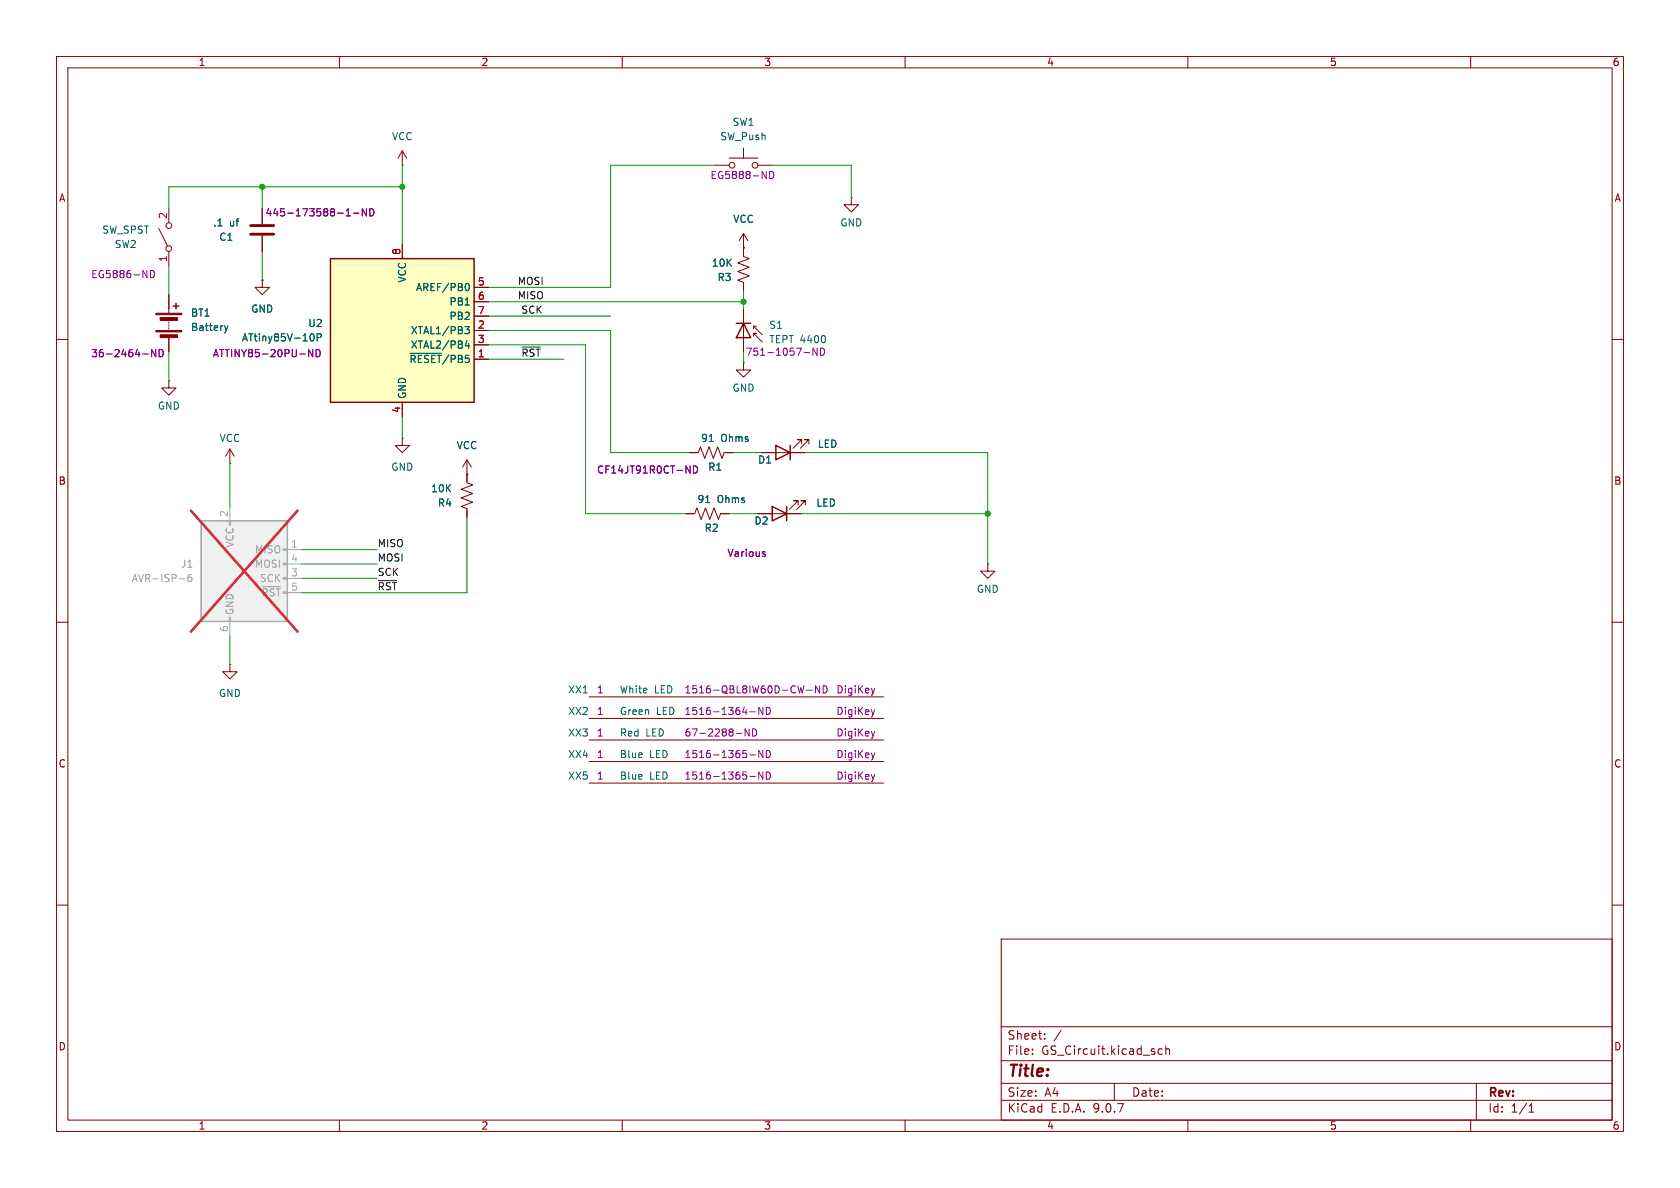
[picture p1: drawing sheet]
<svg xmlns="http://www.w3.org/2000/svg" width="297mm" height="210mm" viewBox="0 0 297 210" stroke-linecap="round" stroke-linejoin="round" font-family="sans-serif">
<g fill="none" stroke="#840000" stroke-width=".18">
<path d="M10 10h277v190h-277zM12 12h273v186h-273zM60 10v2M110 10v2M160 10v2M210 10v2M260 10v2M46.4 36.8v2.8M71.1 29.2h.1M71.1 26.7l-.7 1.2M71.1 26.7l.8 1.2M71.1 26.7v2.5"/>
<path d="M46.4 49.5v1.3h1.2l-1.2 1.3-1.3-1.3h1.3M46.4 49.5h.1M46.4 41.7v2.8M131.4 43.8v1.5l1.1 .4-2.1 .8 2.1 .7-2.1 .8 2.1 .8-2.1 .7 1 .4v1.5M131.4 54.6v7.6M133.2 59.4v-.5h.5h-.5l1.5 1.6M133.2 57.7v.5M133.7 57.7h-.5l1.5 1.5M10 60h2M141.7 78.5v-.8h-.7h.7l-1.5 1.5M143 78.5v-.8h-.8h.8l-1.5 1.5M285 60h2"/>
<path d="M134 90.8h7.6M134.6 80h7.6M141.1 89.3v-.8h-.8h.8l-1.5 1.5M142.4 89.3v-.8h-.8h.8l-1.6 1.5M10 110h2M285 110h2M104.1 134.6h52.1M104.1 127h52.1M104.1 130.8h52.1M104.1 123.2h52.1M104.1 138.4h52.1M10 160h2"/>
<path d="M177 166h108v32h-108zM285 160h2M60 198v2M110 198v2M160 198v2M177 194.5h108M177 191.5h108M177 187.5h108M177 181.5h108M182.5 186.3v.1M182.5 185.5v.1M184.7 183.6v.1"/>
<path d="M184.7 182.8v.1M187.6 182.1l-1.3 2M197 191.5v3M205.5 185.5l-.5-.1-.3 .3v.4l.2 .2h.6M206.1 185.5l.2-.1 .4 .1v.9M206.1 184.9v1.5M210 198v2M260 198v2M261 191.5v6.5M270.3 196.6h.9M270.3 195.5l.4-.4v1.5"/>
</g>
<path d="M130.2 57.2h2.5M131.4 57.2l1.3 2.5h-2.5zM137.2 78.7l2.5 1.3-2.5 1.3zM139.7 78.7v2.6M136.5 89.5l2.6 1.3-2.6 1.3zM139.1 89.5v2.6" fill="none" stroke="#840000" stroke-width=".25"/>
<path d="M145.9 59.6v.7" fill="none" stroke="#006464" stroke-width=".18"/>
<g fill="none" stroke="#840084" stroke-width=".18">
<path d="M61.2 38.2h.7M61.4 37.1l.2-.2v1.3M62.5 37.7h.9M64.8 36.9v1.3l-.7-1.3v1.3M65.4 36.9a.64 .64 0 0 1 .7 .6 .64 .64 0 0 1-.7 .7zM142.1 62.3h1M144.4 61.5v1.3l-.7-1.3v1.3M145.1 61.5a.64 .64 0 0 1 .7 .7 .64 .64 0 0 1-.7 .6zM135 97.9l.3 .1v.2l-.2 .2h-.2M135 97.5l.3 .1M130.1 129.6h1M132.4 128.8v1.3l-.7-1.3v1.3"/>
<path d="M132.6 133.4h.9M132.6 125.8h.9M132.6 137.3h.9M133 128.8a.64 .64 0 0 1 .8 .7 .64 .64 0 0 1-.8 .6zM134.9 125v1.3l-.8-1.3v1.3M134.9 132.7v1.2l-.8-1.2v1.2M134.9 136.5v1.2l-.8-1.2v1.2M135.5 125a.64 .64 0 0 1 .7 .7 .64 .64 0 0 1-.7 .6zM135.5 132.7a.64 .64 0 0 1 .7 .6 .64 .64 0 0 1-.7 .6zM135.5 136.5a.64 .64 0 0 1 .7 .6 .64 .64 0 0 1-.7 .6zM142.6 122h1M144.9 121.2v1.3l-.7-1.3v1.3"/>
<path d="M145.5 121.2a.64 .64 0 0 1 .7 .7 .64 .64 0 0 1-.7 .6zM154.6 133.1l-.3 .8M154.6 125.5l-.3 .8M154.6 129.3l-.3 .8M154.6 121.7l-.3 .8M154.6 136.9l-.3 .8"/>
</g>
<path d="M44.3 39.9h4.1M44.3 41.4h4.1" fill="none" stroke="#840000" stroke-width=".51"/>
<path d="M58.4 45.7h25.4v25.4h-25.4z" fill="#ffffc2"/>
<path d="M58.4 45.7h25.4v25.4h-25.4z" fill="none" stroke="#840000" stroke-width=".25"/>
<path d="M71.1 43.2v2.5M83.8 50.8h2.6M83.8 53.3h2.6M83.8 55.9h2.6M83.8 58.4h2.6M71.1 71.1v2.6M83.8 61h2.6M83.8 63.5h2.6" fill="none" stroke="#840000" stroke-width=".18"/>
<path d="M55 59.1l.1-.1a.68 .68 0 0 1 .4 .6 .68 .68 0 0 1-.4 .7l-.1-.1M56.1 59.7l.6-.1 .1-.2-.1-.3-.6-.1v1.3M82.2 57.7h.8l-.5 .5 .4 .1v.6l-.2 .1-.5-.1M82.4 50.2l.1-.1a.68 .68 0 0 1 .5 .6 .68 .68 0 0 1-.5 .7l-.1-.1M72.5 62.5h5.5M82.5 60.2l-.3 .9h.8M82.8 60.7v.8" fill="none" stroke="#006464" stroke-width=".18"/>
<path d="M55.3 61.8v1.3l-.7-1.3v1.3M55.9 61.8a.64 .64 0 0 1 .7 .6 .64 .64 0 0 1-.7 .7z" fill="none" stroke="#840084" stroke-width=".18"/>
<path d="M35.6 92.1h15.2v17.8h-15.2z" fill="#f0f0f0"/>
<path d="M40.5 92.1h.3v.7h-.3zM40.6 89.5v2.6M50 97h.8v.3h-.8zM50 99.6h.8v.2h-.8zM50.8 97.2h2.5M50.8 99.7h2.5M40.5 109.1h.3v.8h-.3zM40.6 109.9v2.5M50 102.1h.8v.3h-.8zM50.8 102.2h2.5M50.8 104.8h2.5" fill="none" stroke="#a1a1a1" stroke-width=".18"/>
<path d="M35.6 92.1h15.2v17.8h-15.2z" fill="none" stroke="#a1a1a1" stroke-width=".25"/>
<path d="M31.7 102.3h1M33.8 101.5l-.3 .1a.86 .86 0 0 0 0 1.2l.4-.1v-.4l-.2-.3h-.2l-.3 .3M46.4 103.7h3.2" fill="none" stroke="#989898" stroke-width=".18"/>
<path d="M33.8 90.3l18.8 21.4M52.6 90.3l-18.8 21.4" fill="none" stroke="#e12e31" stroke-width=".46"/>
<g fill="none" stroke="#840000" stroke-width=".18">
<path d="M29.8 36.8v2.6M46.4 36.8v2.8M126.4 29.2h2.5M128.9 27.9h5.1M131.4 26.2v1.7M134 29.2h2.5M150.5 34.9v1.3h1.3l-1.3 1.3-1.3-1.3h1.3M150.5 34.9h.1M28.1 40.4l1.5 3M29.8 44.5v2.5M29.8 52.1v3.3M29.8 56.9v.3"/>
<path d="M29.8 57.4v.3M29.8 57.9v.3M29.8 59.7v2.5M46.4 49.5h.1M46.4 41.7v2.8M71.1 43.2v2.5M83.8 50.8h2.6M83.8 53.3h2.6M83.8 55.9h2.6M83.8 58.4h2.6M131.4 43.8h.1M131.4 41.3l-.7 1.2"/>
<path d="M131.4 41.3l.8 1.2M131.4 41.3v3.8M131.4 50.2v1.2M29.8 67.3v1.3h1.3l-1.3 1.3-1.2-1.3h1.2M29.8 67.3h.1M40.6 79.4l-.7 1.2M40.6 79.4l.8 1.2M40.6 79.4v2.5M71.1 77.5v1.2h1.3l-1.3 1.3-1.3-1.3h1.3M71.1 77.5h.1M71.1 71.1v2.6M83.8 61h2.6"/>
<path d="M83.8 63.5h2.6M131.4 64.1v1.3h1.3l-1.3 1.3-1.2-1.3h1.2M131.4 64.1h.1M40.6 81.9h.1M82.5 81.3v4l1.1 .4-2.1 .8 2.1 .7-2.1 .8 2.1 .8-2.1 .7 1 .4v1.5M82.5 83.8h.1M82.5 81.3l-.7 1.3M82.5 81.3l.8 1.3M121.3 90.8h1.5l.4-1 .8 2 .7-2 .8 2 .7-2 .8 2 .4-1h1.5M121.9 80h1.5l.4-1 .8 2 .7-2 .8 2 .8-2 .7 2 .4-1h1.5M134 90.8h2.5M134.6 80h2.6"/>
<path d="M139.1 90.8h2.5M139.7 80h2.5M174.6 99.7v1.3h1.3l-1.3 1.2-1.2-1.2h1.2M174.6 99.7h.1M40.6 117.5v1.2h1.3l-1.3 1.3-1.2-1.3h1.2M40.6 117.5h.1"/>
<circle cx="29.8" cy="39.9" r=".51"/>
<circle cx="129.4" cy="29.2" r=".51"/>
<circle cx="133.5" cy="29.2" r=".51"/>
<circle cx="29.8" cy="43.9" r=".51"/>
</g>
<g fill="#840000" stroke="#840000" stroke-width=".18">
<path d="M27.6 55.4h4.5v.2h-4.5z"/>
<path d="M27.6 58.4h4.5v.3h-4.5z"/>
<path d="M28.3 56.1h3.1v.5h-3.1z"/>
<path d="M28.3 59.2h3.1v.5h-3.1z"/>
</g>
<path d="M30.6 54.1h1M31.1 53.6v1" fill="none" stroke="#840000" stroke-width=".25"/>
<path d="M39.7 57.6l.3 .8M40 58.4l-.2 .4M40.3 57.6l-.3 .8M55 59.1l.1-.1a.68 .68 0 0 1 .4 .6 .68 .68 0 0 1-.4 .7l-.1-.1M56.1 59.7l.6-.1 .1-.2-.1-.3-.6-.1v1.3M82.2 57.7h.8l-.5 .5 .4 .1v.6l-.2 .1-.5-.1M82.4 50.2l.1-.1a.68 .68 0 0 1 .5 .6 .68 .68 0 0 1-.5 .7l-.1-.1M72.5 62.5h5.5M82.5 60.2l-.3 .9h.8M82.8 60.7v.8M125.4 78h.7M124.8 88.8h.7" fill="none" stroke="#006464" stroke-width=".18"/>
<g fill="none" stroke="#840084" stroke-width=".18">
<path d="M61.2 38.2h.7M61.4 37.1l.2-.2v1.3M62.5 37.7h.9M64.8 36.9v1.3l-.7-1.3v1.3M65.4 36.9a.64 .64 0 0 1 .7 .6 .64 .64 0 0 1-.7 .7zM136.1 30.3a.64 .64 0 0 1 .7 .6 .64 .64 0 0 1-.7 .7zM26.6 47.8a.64 .64 0 0 1 .7 .7 .64 .64 0 0 1-.7 .6zM25.2 62.6h1M27.5 61.8v1.3l-.7-1.3v1.3M28.1 61.8a.64 .64 0 0 1 .8 .6 .64 .64 0 0 1-.8 .7zM55.3 61.8v1.3l-.7-1.3v1.3M55.9 61.8a.64 .64 0 0 1 .7 .6 .64 .64 0 0 1-.7 .7z"/>
<path d="M122.6 82.4a.64 .64 0 0 1 .7 .6 .64 .64 0 0 1-.7 .6zM135 97.9l.3 .1v.2l-.2 .2h-.2M135 97.5l.3 .1"/>
</g>
<path d="M92.3 61.4h3.2M66.9 102.6h3.2" fill="none" stroke="#0f0f0f" stroke-width=".18"/>
<g fill="none" stroke="#009600" stroke-width=".18">
<path d="M46.4 33v3.8M71.1 33h-41.3v3.8M71.1 29.2v14M126.4 29.2h-18.5v21.6h-21.5M136.5 29.2h14v5.7M29.8 47v5.1M46.4 44.5v5M86.4 58.4h21.5v21.6h14M86.4 55.9h21.5M86.4 53.3h45M131.4 51.4v3.2M29.8 62.2v5.1"/>
<path d="M71.1 73.7v3.8M86.4 61h17.1v29.8h17.8M86.4 63.5h13.3M131.4 62.2v1.9M40.6 81.9v7.6M53.3 99.7h13.4M53.3 97.2h13.4M82.5 91.4v13.4h-29.2M128.9 90.8h5.1M129.5 80h5.1M141.6 90.8h33M142.2 80h32.4v19.7"/>
<path d="M40.6 112.4v5.1M53.3 102.2h13.4"/>
</g>
<g fill="#009600" stroke="#009600" stroke-width=".18">
<circle cx="174.6" cy="90.8" r=".46"/>
<circle cx="131.4" cy="53.3" r=".46"/>
<circle cx="46.4" cy="33" r=".46"/>
<circle cx="71.1" cy="33" r=".46"/>
</g>
<text font-size="2.8" fill="#840000" x="178" y="190.9">Title:</text>
<g font-size="2.1" fill="#840000">
<text x="178" y="184">Sheet:</text>
<text x="178" y="186.7">File:</text>
<text x="184.1" y="186.7">GS_Circuit.kicad_sch</text>
<text x="178" y="196.9">KiCad</text>
<text x="178" y="194.1">Size:</text>
<text x="184.7" y="194.1">A4</text>
<text x="185.7" y="196.9">E.D.A.</text>
<text x="193.3" y="196.9">9.0.7</text>
<text x="200" y="194.1">Date:</text>
<text x="263" y="194.3">Rev:</text>
<text x="263" y="196.9">Id:</text>
<text x="267.1" y="196.9">1/1</text>
</g>
<g font-size="1.8" fill="#840000">
<text x="35" y="11.9">1</text>
<text x="85" y="11.9">2</text>
<text x="135" y="11.9">3</text>
<text x="185" y="11.9">4</text>
<text x="235" y="11.9">5</text>
<text x="285" y="11.9">6</text>
<text x="10.3" y="35.9">A</text>
<text x="285.3" y="35.9">A</text>
<text x="10.3" y="85.9">B</text>
<text x="285.3" y="85.9">B</text>
<text x="10.3" y="135.9">C</text>
<text x="285.3" y="135.9">C</text>
<text x="10.3" y="185.9">D</text>
<text x="285.3" y="185.9">D</text>
<text x="35" y="199.9">1</text>
<text x="85" y="199.9">2</text>
<text x="135" y="199.9">3</text>
<text x="185" y="199.9">4</text>
<text x="235" y="199.9">5</text>
<text x="285" y="199.9">6</text>
</g>
<g font-size="1.8" fill="#006464">
<text x="129.4" y="22.5">SW1</text>
<text x="69.2" y="25">VCC</text>
<text x="127.2" y="25">SW_Push</text>
<text x="18" y="41.5">SW_SPST</text>
<text x="37.6" y="40.2">.1</text>
<text x="40.6" y="40.2">uf</text>
<text x="129.5" y="39.6">VCC</text>
<text x="148.5" y="40.2">GND</text>
<text x="20.2" y="44">SW2</text>
<text x="38.7" y="42.8">C1</text>
<text x="125.7" y="47.3">10K</text>
<text x="72" y="50.1" transform="rotate(-90 72 50.1)">VCC</text>
<text x="73.4" y="51.7">AREF/PB0</text>
<text x="126.8" y="49.9">R3</text>
<text x="33.7" y="56.2">BT1</text>
<text x="33.7" y="58.7">Battery</text>
<text x="44.3" y="55.5">GND</text>
<text x="54.4" y="58">U2</text>
<text x="72.5" y="59.3">XTAL1/PB3</text>
<text x="79.4" y="54.2">PB1</text>
<text x="79.4" y="56.7">PB2</text>
<text x="135.9" y="58.3">S1</text>
<text x="42.7" y="60.6">ATtiny85V-10P</text>
<text x="72.3" y="64.4">~{RESET}/PB5</text>
<text x="72.5" y="61.8">XTAL2/PB4</text>
<text x="135.9" y="60.9">TEPT 4400</text>
<text x="72" y="70.6" transform="rotate(-90 72 70.6)">GND</text>
<text x="129.4" y="69.4">GND</text>
<text x="27.8" y="72.6">GND</text>
<text x="38.7" y="78.3">VCC</text>
<text x="69.1" y="83.4">GND</text>
<text x="80.6" y="79.6">VCC</text>
<text x="123.8" y="78.3">91</text>
<text x="125.1" y="83.4">R1</text>
<text x="127.4" y="78.3">Ohms</text>
<text x="133.9" y="82.1">D1</text>
<text x="144.5" y="79.3">LED</text>
<text x="76.1" y="87.2">10K</text>
<text x="77.3" y="89.8">R4</text>
<text x="123.2" y="89.1">91</text>
<text x="126.8" y="89.1">Ohms</text>
<text x="144.2" y="89.8">LED</text>
<text x="124.5" y="94.2">R2</text>
<text x="133.3" y="92.9">D2</text>
<text x="172.6" y="105">GND</text>
<text x="38.6" y="123.4">GND</text>
<text x="100.3" y="122.8">XX1</text>
<text x="109.5" y="122.8">White</text>
<text x="115.7" y="122.8">LED</text>
<text x="100.3" y="126.6">XX2</text>
<text x="100.3" y="130.4">XX3</text>
<text x="109.5" y="126.6">Green</text>
<text x="109.5" y="130.4">Red</text>
<text x="114.2" y="130.4">LED</text>
<text x="116" y="126.6">LED</text>
<text x="100.3" y="134.2">XX4</text>
<text x="109.5" y="134.2">Blue</text>
<text x="114.8" y="134.2">LED</text>
<text x="100.3" y="138">XX5</text>
<text x="109.5" y="138">Blue</text>
<text x="114.8" y="138">LED</text>
</g>
<g font-size="1.8" fill="#840084">
<text x="125.5" y="31.9">EG5888-ND</text>
<text x="46.8" y="38.5">445-173588-1-ND</text>
<text x="16" y="49.4">EG5886-ND</text>
<text x="16" y="63.3">36-2464-ND</text>
<text x="37.5" y="63.3">ATTINY85-20PU-ND</text>
<text x="131.9" y="63.1">751-1057-ND</text>
<text x="105.4" y="83.9">CF14JT91R0CT-ND</text>
<text x="128.5" y="98.7">Various</text>
<text x="105.4" y="122.8">1</text>
<text x="120.9" y="122.8">1516-QBL8IW60D-CW-ND</text>
<text x="147.8" y="122.8">DigiKey</text>
<text x="105.4" y="126.6">1</text>
<text x="105.4" y="130.4">1</text>
<text x="120.9" y="126.6">1516-1364-ND</text>
<text x="120.9" y="130.4">67-2288-ND</text>
<text x="147.8" y="126.6">DigiKey</text>
<text x="147.8" y="130.4">DigiKey</text>
<text x="105.4" y="134.2">1</text>
<text x="120.9" y="134.2">1516-1365-ND</text>
<text x="147.8" y="134.2">DigiKey</text>
<text x="105.4" y="138">1</text>
<text x="120.9" y="138">1516-1365-ND</text>
<text x="147.8" y="138">DigiKey</text>
</g>
<g font-size="1.8" fill="#a90000">
<text x="29.6" y="38.8" transform="rotate(-90 29.6 38.8)">2</text>
<text x="29.6" y="46.4" transform="rotate(-90 29.6 46.4)">1</text>
<text x="70.9" y="45.2" transform="rotate(-90 70.9 45.2)">8</text>
<text x="84.4" y="50.5">5</text>
<text x="84.4" y="53.1">6</text>
<text x="84.4" y="55.6">7</text>
<text x="84.4" y="58.2">2</text>
<text x="84.4" y="60.7">3</text>
<text x="84.4" y="63.2">1</text>
<text x="70.9" y="73.1" transform="rotate(-90 70.9 73.1)">4</text>
</g>
<g font-size="1.8" fill="#0f0f0f">
<text x="91.4" y="53">MISO</text>
<text x="91.4" y="50.5">MOSI</text>
<text x="92.1" y="55.5">SCK</text>
<text x="92.1" y="63.2">~{RST}</text>
<text x="66.7" y="101.9">SCK</text>
<text x="66.7" y="96.8">MISO</text>
<text x="66.7" y="99.3">MOSI</text>
<text x="66.7" y="104.4">~{RST}</text>
</g>
<g font-size="1.8" fill="#aaa">
<text x="40.4" y="91.5" transform="rotate(-90 40.4 91.5)">2</text>
<text x="51.4" y="96.9">1</text>
<text x="51.4" y="99.4">4</text>
<text x="51.4" y="102">3</text>
<text x="51.4" y="104.5">5</text>
<text x="40.4" y="111.8" transform="rotate(-90 40.4 111.8)">6</text>
</g>
<g font-size="1.8" fill="#989898">
<text x="31.9" y="100.6">J1</text>
<text x="41.5" y="96.9" transform="rotate(-90 41.5 96.9)">VCC</text>
<text x="45" y="98">MISO</text>
<text x="45" y="100.6">MOSI</text>
<text x="23.2" y="103.1">AVR-ISP-6</text>
<text x="45.8" y="103.1">SCK</text>
<text x="46.1" y="105.6">~{RST}</text>
<text x="41.5" y="108.8" transform="rotate(-90 41.5 108.8)">GND</text>
</g>
</svg>
